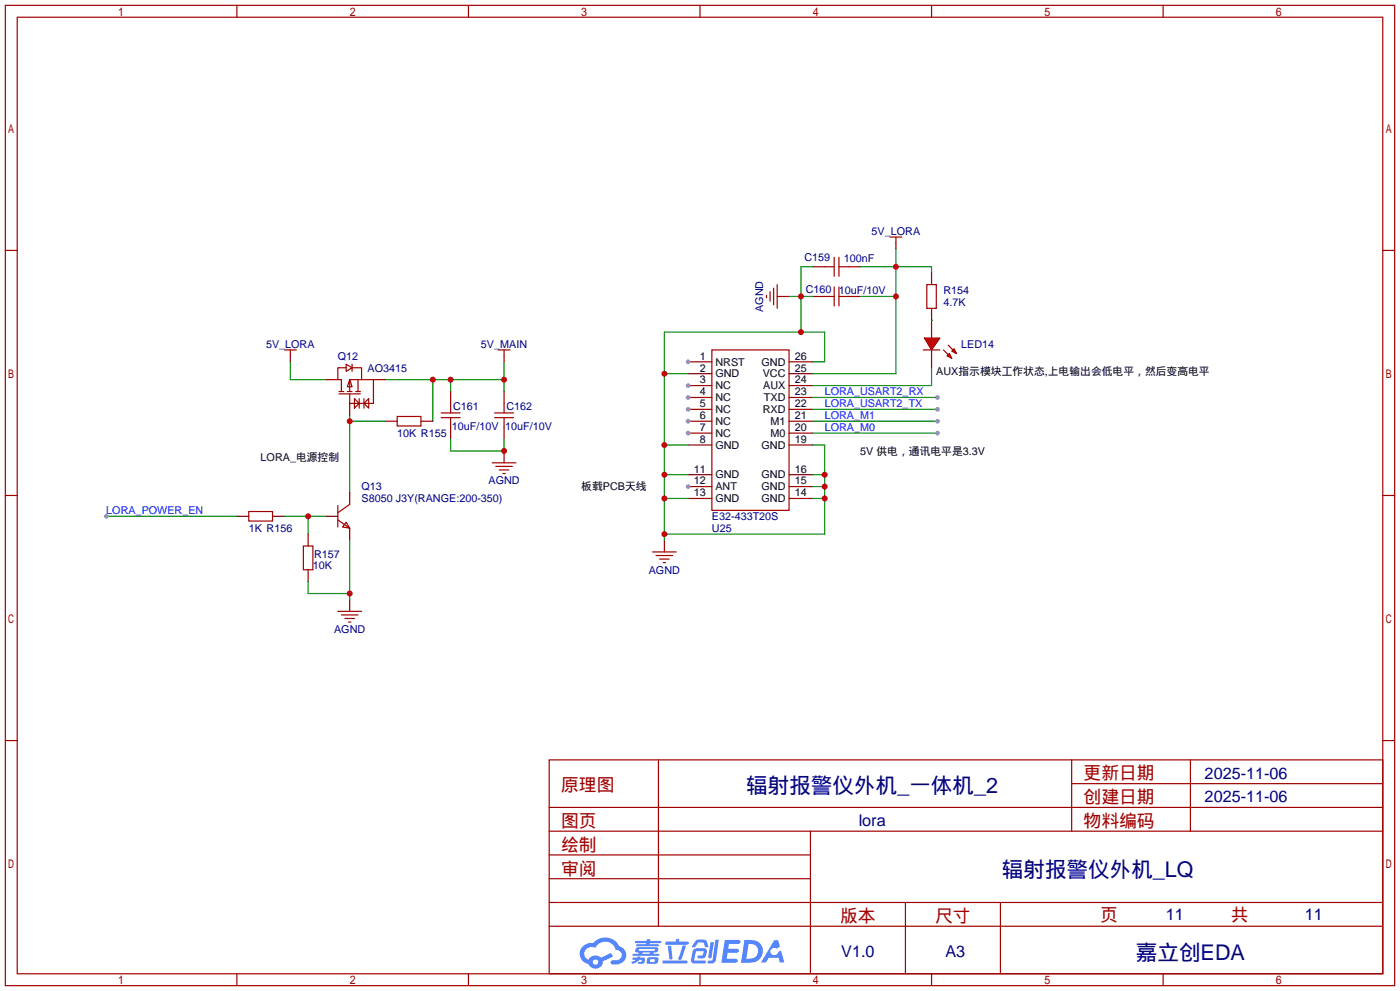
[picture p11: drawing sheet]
<svg xmlns="http://www.w3.org/2000/svg" width="299mm" height="212mm" viewBox="0 0 299 212" stroke-linecap="round" stroke-linejoin="round" font-family="sans-serif">
<g fill="none" stroke="#a10000" stroke-width=".25">
<path d="M1.1 1.1h297.2v209.6h-297.2zM3.7 3.7h292.1v204.5h-292.1zM50.7 1.1v2.6M100.2 1.1v2.6M149.7 1.1v2.6M199.3 1.1v2.6M248.8 1.1v2.6M1.1 53.5h2.6M295.8 53.5h2.5M1.1 105.9h2.6M295.8 105.9h2.5M1.1 158.3h2.6"/>
<path d="M295.8 158.3h2.5M117.5 162.4h178.3v45.8h-178.3zM117.5 177.7h178.3M117.5 172.6h178.3M140.8 162.4v35.6M173.4 177.7v30.5M229.2 162.4v15.3M229.2 167.5h66.6M254.6 162.4v15.3M117.5 182.8h55.9M117.5 198h178.3M117.5 192.9h178.3"/>
<path d="M117.5 187.8h55.9M193.7 192.9v15.3M214 192.9v15.3M50.7 208.2v2.5M100.2 208.2v2.5M149.7 208.2v2.5M199.3 208.2v2.5M248.8 208.2v2.5"/>
</g>
<g fill="#5487ff">
<path d="M155 200.9h2.7a.48 .48 0 0 1 .7 .4 .48 .48 0 0 1-.7 .5h-1.8l-.1 1h1.9a.43 .43 0 0 1 .4 .5 .43 .43 0 0 1-.5 .4l-2-.1-.2 1.3h1.7a.45 .45 0 0 1 .6 .2 .45 .45 0 0 1-.1 .6l-3.3 .1z"/>
<path d="M165.6 201h.8l.4 1.4-.7 .4a.84 .84 0 0 0-1.2 .2 .84 .84 0 0 0 .3 1.2 .84 .84 0 0 0 1.2-.4l.1-.3 .6-.3 .7 2.5h-1l-.3-1h-2.1l-.6 1h-1z"/>
<path d="M152 201.4h.7l-.5 3.2a.36 .36 0 0 1-.4 .3 .36 .36 0 0 1-.3-.4z"/>
<path d="M153 200.9h.8l-.7 4.3a1.13 1.13 0 0 1-1.7 .6l.1-.4 .8-.1 .1-.2z"/>
<path d="M148.7 201.2l.7-.3 1-.1a.77 .77 0 0 1 .8 .6l.3 .9-.1 .2h-.6l-.3-.9-.2-.1h-.9l-.7 1h-.7v-.2z"/>
<path d="M148.3 203l.5-.3h1.7a.81 .81 0 0 1 .7 .5 .81 .81 0 0 1-.1 .9 .81 .81 0 0 1-1 .8h-.6a.32 .32 0 0 1-.3-.4 .32 .32 0 0 1 .3-.3h.8l.2-.9-1.6 .1-.4 1.9h2.2a.32 .32 0 0 1 .3 .4 .32 .32 0 0 1-.4 .3h-2.2l-.5-.4-.1-.5z"/>
<path d="M141.7 205.3h5.1a.33 .33 0 0 1 .3 .4 .33 .33 0 0 1-.4 .3h-4.8l-.2-.2z"/>
<path d="M146 202.1h.7l-.6 2.1a.98 .98 0 0 1-.7 1l-.3-.3z"/>
<path d="M142.8 202.2h.7l.3 2.6a.34 .34 0 0 1-.3 .3 .34 .34 0 0 1-.3-.2z"/>
<path d="M142.4 201.3h2.1l.3-.6h.5l-.1 .6h1.8a.32 .32 0 0 1 .3 .3 .32 .32 0 0 1-.3 .3h-4.5l-.2-.1z"/>
<path d="M135.3 204.7h1l.1-.2h.6l-.1 .2h.9a.82 .82 0 0 1-.6 1.3h-.7v-.4h.7l.1-.4a.68 .68 0 0 0-1 .4l-1.1 .5-.2-.5 1-.4h-.7z"/>
<path d="M135.9 201.1h2.4l.1-.3h.7v.3h2.1l.3 .3-.3 .2h-2.2l-.1 .3h1.9l.2 .2-.2 .2h-4.6l-.1-.4h2.1v-.3h-2.2l-.2-.1z"/>
<path d="M159.2 200.9l-.7 4.9h1.7a2.5 2.5 0 0 0 3-2.5 2.5 2.5 0 0 0-3.1-2.4zM160.1 201.8a1.61 1.61 0 0 1 2.1 1.4 1.61 1.61 0 0 1-1.9 1.7h-.6z"/>
<path d="M136 202.7a.55 .55 0 0 0-.1 .7 .55 .55 0 0 0 .7 .2l.1 .3h-1.4v.4h5.5l.3-.2-.3-.2h-1.1l.1-.3a.7 .7 0 0 0 .9-.2 .7 .7 0 0 0 0-.9h-4.2zM136.6 202.9h3.4l.1 .1-.2 .2h-3.2zM137.4 203.6h1.7l-.2 .3h-1.4z"/>
<path d="M138.5 204.8a1.05 1.05 0 0 0 0 1.2 2.91 2.91 0 0 0 2.1-.2 .98 .98 0 0 0 .1-1.1l-1.7-.1zM139.1 205.1h.8l.1 .3-.2 .2h-.8z"/>
<path d="M124.7 202.2a2.23 2.23 0 0 0-.6 2.3 2.23 2.23 0 0 0 1.8 1.6 1.58 1.58 0 0 0 1.8 1 1.58 1.58 0 0 0 1.2-1.6l2.2-1-.4-.8-2.1 1a1.65 1.65 0 0 0-2.7 .5 1.47 1.47 0 0 1-.7-2.1 1.47 1.47 0 0 1 2.2-.4 2.3 2.3 0 0 1 2.3-1.4 2.3 2.3 0 0 1 2 1.8 1.12 1.12 0 0 1 1.3 1 1.12 1.12 0 0 1-1.1 1.2h-.7a.45 .45 0 0 0-.6 .3 .45 .45 0 0 0 .4 .6 2.21 2.21 0 0 0 2.3-.6 2.21 2.21 0 0 0 .5-2.3 2.13 2.13 0 0 0-1.4-1 3.3 3.3 0 0 0-5.5-.7l-1.2 .1zM126.8 205.7a.6 .6 0 0 1 1.2 0 .6 .6 0 0 1-1.2 0z"/>
</g>
<path d="M152.3 74.8h16.5v34.3h-16.5z" fill="none" stroke="#a10000" stroke-width=".25"/>
<path d="M147.2 77.3h5.1" fill="none" stroke="#870000" stroke-width=".25"/>
<circle cx="147.2" cy="77.3" r=".51" fill="#999"/>
<path d="M147.2 79.9h5.1M147.2 82.4h5.1" fill="none" stroke="#870000" stroke-width=".25"/>
<circle cx="147.2" cy="82.4" r=".51" fill="#999"/>
<path d="M147.2 85h5.1" fill="none" stroke="#870000" stroke-width=".25"/>
<circle cx="147.2" cy="85" r=".51" fill="#999"/>
<path d="M147.2 87.5h5.1" fill="none" stroke="#870000" stroke-width=".25"/>
<circle cx="147.2" cy="87.5" r=".51" fill="#999"/>
<path d="M147.2 90h5.1" fill="none" stroke="#870000" stroke-width=".25"/>
<circle cx="147.2" cy="90" r=".51" fill="#999"/>
<path d="M147.2 92.6h5.1" fill="none" stroke="#870000" stroke-width=".25"/>
<circle cx="147.2" cy="92.6" r=".51" fill="#999"/>
<path d="M147.2 95.1h5.1M147.2 101.5h5.1M147.2 104h5.1" fill="none" stroke="#870000" stroke-width=".25"/>
<circle cx="147.2" cy="104" r=".51" fill="#999"/>
<g fill="none" stroke="#870000" stroke-width=".25">
<path d="M173.9 57h2.5M181.5 57h2.5M191.6 51.9v1.3M166.2 63.4h2.6M168.8 79.9h5.1M168.8 77.3h5.1M173.9 63.4h2.5M181.5 63.4h2.5M168.8 95.1h5.1M168.8 92.6h5.1M168.8 90h5.1M168.8 87.5h5.1"/>
<path d="M168.8 85h5.1M168.8 82.4h5.1M142.1 115.4v2.6M147.2 106.6h5.1M168.8 106.6h5.1M168.8 104h5.1M168.8 101.5h5.1"/>
</g>
<g fill="none" stroke="#a10000" stroke-width=".25">
<path d="M176.4 57h2M178.4 55v4.1M179.5 55v4.1M179.5 57h2M190.4 50.7h2.5M191.6 50.7v1.2M164 63.1v.5M164.7 62.4v2M165.5 61.6v3.6M166.2 60.8v5.1M176.4 63.4h2M178.4 61.3v4.1"/>
<path d="M179.5 61.3v4.1M179.5 63.4h2M139.6 118h5.1M140.3 118.7h3.6M141.1 119.5h2M141.9 120.3h.5"/>
</g>
<path d="M184 57h15.3v1.3M191.6 53.2v26.7h-17.7M184 63.4h7.6" fill="none" stroke="#008700" stroke-width=".25"/>
<g fill="#c00">
<circle cx="191.6" cy="63.4" r=".63"/>
<circle cx="191.6" cy="57" r=".63"/>
</g>
<path d="M173.9 57h-2.6v14M142.1 79.9h5.1M168.8 63.4h5.1M173.9 77.3h2.5v-6.3h-34.3v44.4M142.1 95.1h5.1M173.9 95.1h2.5v19.1h-34.3M142.1 101.5h5.1M142.1 106.6h5.1M173.9 101.5h2.5M173.9 106.6h2.5M173.9 104h2.5" fill="none" stroke="#008700" stroke-width=".25"/>
<g fill="#c00">
<circle cx="171.3" cy="71" r=".63"/>
<circle cx="142.1" cy="79.9" r=".63"/>
<circle cx="142.1" cy="95.1" r=".63"/>
<circle cx="142.1" cy="101.5" r=".63"/>
<circle cx="142.1" cy="106.6" r=".63"/>
<circle cx="142.1" cy="114.2" r=".63"/>
<circle cx="176.4" cy="106.6" r=".63"/>
<circle cx="176.4" cy="104" r=".63"/>
<circle cx="176.4" cy="101.5" r=".63"/>
<circle cx="171.3" cy="63.4" r=".63"/>
</g>
<path d="M199.3 78.6v3.8h-25.4M173.9 85h26.6" fill="none" stroke="#008700" stroke-width=".25"/>
<circle cx="200.5" cy="85" r=".51" fill="#999"/>
<path d="M173.9 87.5h26.6" fill="none" stroke="#008700" stroke-width=".25"/>
<circle cx="200.5" cy="87.5" r=".51" fill="#999"/>
<path d="M173.9 90h26.6" fill="none" stroke="#008700" stroke-width=".25"/>
<circle cx="200.5" cy="90" r=".51" fill="#999"/>
<path d="M173.9 92.6h26.6" fill="none" stroke="#008700" stroke-width=".25"/>
<circle cx="200.5" cy="92.6" r=".51" fill="#999"/>
<path d="M107.8 77.3v6.4M82.4 81.2h25.4M92.6 81.2v8.8M96.4 81.2v2.5" fill="none" stroke="#008700" stroke-width=".25"/>
<g fill="#c00">
<circle cx="107.8" cy="81.2" r=".63"/>
<circle cx="96.4" cy="81.2" r=".63"/>
<circle cx="92.6" cy="81.2" r=".63"/>
</g>
<path d="M107.8 76.1v1.2M96.4 83.7v2.5M96.4 91.3v2.6M107.8 83.7v2.5M107.8 91.3v2.6M107.8 96.4v2.5" fill="none" stroke="#870000" stroke-width=".25"/>
<path d="M106.6 74.8h2.5M107.8 74.8v1.3M94.4 88.3h4M94.4 89.3h4M96.4 86.2v2.1M96.4 89.3v2M105.8 88.3h4.1M105.8 89.3h4.1M107.8 86.2v2.1M107.8 89.3v2" fill="none" stroke="#a10000" stroke-width=".25"/>
<path d="M96.4 93.9v2.5h11.4v-2.5" fill="none" stroke="#008700" stroke-width=".25"/>
<circle cx="107.8" cy="96.4" r=".63" fill="#c00"/>
<path d="M60.8 74.8h2.6M62.1 74.8v1.3M85 89h5v2.1h-5zM105.3 98.9h5.1M106 99.7h3.6M106.8 100.5h2M107.6 101.2h.5" fill="none" stroke="#a10000" stroke-width=".25"/>
<path d="M62.1 77.3v3.9h7.6M74.8 88.8v16.5M74.8 90h7.6" fill="none" stroke="#008700" stroke-width=".25"/>
<path d="M62.1 76.1v1.2M82.4 90h2.6M90 90h2.6" fill="none" stroke="#870000" stroke-width=".25"/>
<circle cx="74.8" cy="90" r=".63" fill="#c00"/>
<path d="M199.3 68.5v3.8M199.3 74.8v3.8" fill="none" stroke="#870000" stroke-width=".25"/>
<path d="M197.5 74.8h3.5" fill="none" stroke="#a10000" stroke-width=".25"/>
<g fill="#f00" stroke="#a10000" stroke-width=".25">
<path d="M197.7 72.3h3.3l-1.7 2.5z"/>
<path d="M203.6 75.1l.5-.6 .5 1.1z"/>
<path d="M202.6 76.1l.5-.5 .5 1z"/>
</g>
<g fill="none" stroke="#a10000" stroke-width=".25">
<path d="M74 78.6h-1.7v2.6h.7v2.5M74 77.9l1.3 .7-1.3 .8zM75.3 77.9v1.5M75.3 78.6h2v2.6M198.2 60.8h2.1v5.1h-2.1zM201.8 74.8l1 1M202.8 73.8l1 1M72.5 83.7h1M72.5 84.2h4.6M74.3 83.7h1M74.8 81.2l.5 1.5h-1zM75.8 85.2l1 1-1 1z"/>
<path d="M76.1 83.7h1M76.6 81.2v2.5M76.8 85.2v2M77.3 81.2h-2.5v2.5M77.3 81.2h2.6v5h-5.1v-2M77.9 85.2v2M78.9 85.2v2l-1-1zM53.2 109.3h5.1v2.1h-5.1zM72.3 111.1l2.5 1.8M72.3 108.1v4.5M74 111.6l.8 1.3-1.5-.3zM74.8 107.8l-2.5 1.8"/>
<path d="M72.3 130.7h5M73 131.4h3.6M73.8 132.2h2M74.5 133h.6"/>
</g>
<path d="M199.3 58.3v2.5M199.3 65.9v2.6M69.7 81.2h2.6M74.8 86.2v2.6M79.9 81.2h2.5M50.7 110.4h2.5M58.3 110.4h2.5M69.7 110.4h2.6M74.8 105.3v2.5M74.8 112.9v2.5M74.8 128.1v2.6" fill="none" stroke="#870000" stroke-width=".25"/>
<path d="M199.3 68.5h.1M60.8 110.4h8.9M65.9 110.4v3.8" fill="none" stroke="#008700" stroke-width=".25"/>
<circle cx="65.9" cy="110.4" r=".63" fill="#c00"/>
<path d="M64.9 116.7h2v5.1h-2z" fill="none" stroke="#a10000" stroke-width=".25"/>
<path d="M65.9 114.2v2.5M65.9 121.8v2.5" fill="none" stroke="#870000" stroke-width=".25"/>
<path d="M74.8 115.4v12.7M65.9 124.3v2.6h8.9" fill="none" stroke="#008700" stroke-width=".25"/>
<circle cx="74.8" cy="126.9" r=".63" fill="#c00"/>
<path d="M22.7 110.4h28" fill="none" stroke="#008700" stroke-width=".25"/>
<circle cx="22.7" cy="110.4" r=".51" fill="#999"/>
<g font-size="4.6" fill="#000080">
<text x="159.6" y="169.6">辐射报警仪外机_一体机_2</text>
<text x="214.3" y="187.4">辐射报警仪外机_LQ</text>
<text x="243" y="205.2">嘉立创EDA</text>
</g>
<g font-size="3.8" fill="#a00000">
<text x="231.8" y="166.6">更新日期</text>
<text x="120" y="169.2">原理图</text>
<text x="231.8" y="171.7">创建日期</text>
<text x="120" y="176.8">图页</text>
<text x="231.8" y="176.8">物料编码</text>
<text x="120" y="181.9">绘制</text>
<text x="120" y="186.9">审阅</text>
<text x="179.7" y="197.1">版本</text>
<text x="200" y="197.1">尺寸</text>
<text x="235.3" y="196.8">页</text>
<text x="263.3" y="196.8">共</text>
</g>
<g font-size="3.5" fill="#000080">
<text x="257.7" y="166.4">2025-11-06</text>
<text x="257.7" y="171.5">2025-11-06</text>
<text x="183.7" y="176.6">lora</text>
<text x="249.4" y="196.6">11</text>
<text x="279.1" y="196.6">11</text>
<text x="180" y="204.5">V1.0</text>
<text x="202.2" y="204.5">A3</text>
</g>
<g font-size="2.3" fill="#000080">
<text x="186.4" y="50.2">5V_LORA</text>
<text x="172.1" y="55.8">C159</text>
<text x="180.5" y="56.1">100nF</text>
<text x="172.3" y="62.7">C160</text>
<text x="179.5" y="62.9">10uF/10V</text>
<text x="201.8" y="62.9">R154</text>
<text x="201.8" y="65.5">4.7K</text>
<text x="163.2" y="66.7" transform="rotate(-90 163.2 66.7)">AGND</text>
<text x="56.9" y="74.3">5V_LORA</text>
<text x="72.3" y="76.9">Q12</text>
<text x="102.9" y="74.3">5V_MAIN</text>
<text x="205.6" y="74.3">LED14</text>
<text x="78.6" y="79.4">AO3415</text>
<text x="96.9" y="87.5">C161</text>
<text x="108.3" y="87.5">C162</text>
<text x="85" y="93.4">10K R155</text>
<text x="96.6" y="91.9">10uF/10V</text>
<text x="108.1" y="91.9">10uF/10V</text>
<text x="77.3" y="104.8">Q13</text>
<text x="77.3" y="107.4">S8050 J3Y(RANGE:200-350)</text>
<text x="104.5" y="103.6">AGND</text>
<text x="53.2" y="113.7">1K R156</text>
<text x="152.3" y="111.2">E32-433T20S</text>
<text x="152.3" y="113.7">U25</text>
<text x="67.2" y="119.3">R157</text>
<text x="66.9" y="121.6">10K</text>
<text x="138.8" y="122.6">AGND</text>
<text x="71.5" y="135.3">AGND</text>
</g>
<g font-size="2.3">
<text x="149.7" y="76.9">1</text>
<text x="170.1" y="76.9">26</text>
<text x="149.7" y="79.4">2</text>
<text x="149.7" y="82">3</text>
<text x="153" y="78.2">NRST</text>
<text x="153" y="80.7">GND</text>
<text x="153" y="83.2">NC</text>
<text x="162.9" y="78.2">GND</text>
<text x="163.1" y="80.7">VCC</text>
<text x="163.3" y="83.2">AUX</text>
<text x="170.1" y="82">24</text>
<text x="170.1" y="79.4">25</text>
<text x="200.3" y="80.2">AUX指示模块工作状态,上电输出会低电平，然后变高电平</text>
<text x="149.7" y="84.5">4</text>
<text x="149.7" y="87">5</text>
<text x="149.7" y="89.6">6</text>
<text x="153" y="85.8">NC</text>
<text x="153" y="88.3">NC</text>
<text x="163.1" y="88.3">RXD</text>
<text x="163.4" y="85.8">TXD</text>
<text x="170.1" y="89.6">21</text>
<text x="170.1" y="87">22</text>
<text x="170.1" y="84.5">23</text>
<text x="149.7" y="92.1">7</text>
<text x="149.7" y="94.7">8</text>
<text x="153" y="90.9">NC</text>
<text x="153" y="93.4">NC</text>
<text x="153" y="95.9">GND</text>
<text x="162.9" y="95.9">GND</text>
<text x="164.8" y="93.4">M0</text>
<text x="164.8" y="90.9">M1</text>
<text x="170.1" y="94.7">19</text>
<text x="170.1" y="92.1">20</text>
<text x="55.8" y="98.5">LORA_电源控制</text>
<text x="148.4" y="101">11</text>
<text x="170.1" y="101">16</text>
<text x="184" y="97.2">5V 供电，通讯电平是3.3V</text>
<text x="124.3" y="104.8">板载PCB天线</text>
<text x="148.4" y="103.6">12</text>
<text x="148.4" y="106.1">13</text>
<text x="153" y="102.3">GND</text>
<text x="153" y="104.8">ANT</text>
<text x="153" y="107.4">GND</text>
<text x="162.9" y="107.4">GND</text>
<text x="162.9" y="104.8">GND</text>
<text x="162.9" y="102.3">GND</text>
<text x="170.1" y="106.1">14</text>
<text x="170.1" y="103.6">15</text>
</g>
<g font-size="2.3" fill="#00f">
<text x="176.4" y="84.5">LORA_USART2_RX</text>
<text x="176.4" y="87">LORA_USART2_TX</text>
<text x="176.4" y="89.6">LORA_M1</text>
<text x="176.4" y="92.1">LORA_M0</text>
<text x="22.7" y="109.9">LORA_POWER_EN</text>
</g>
</svg>
